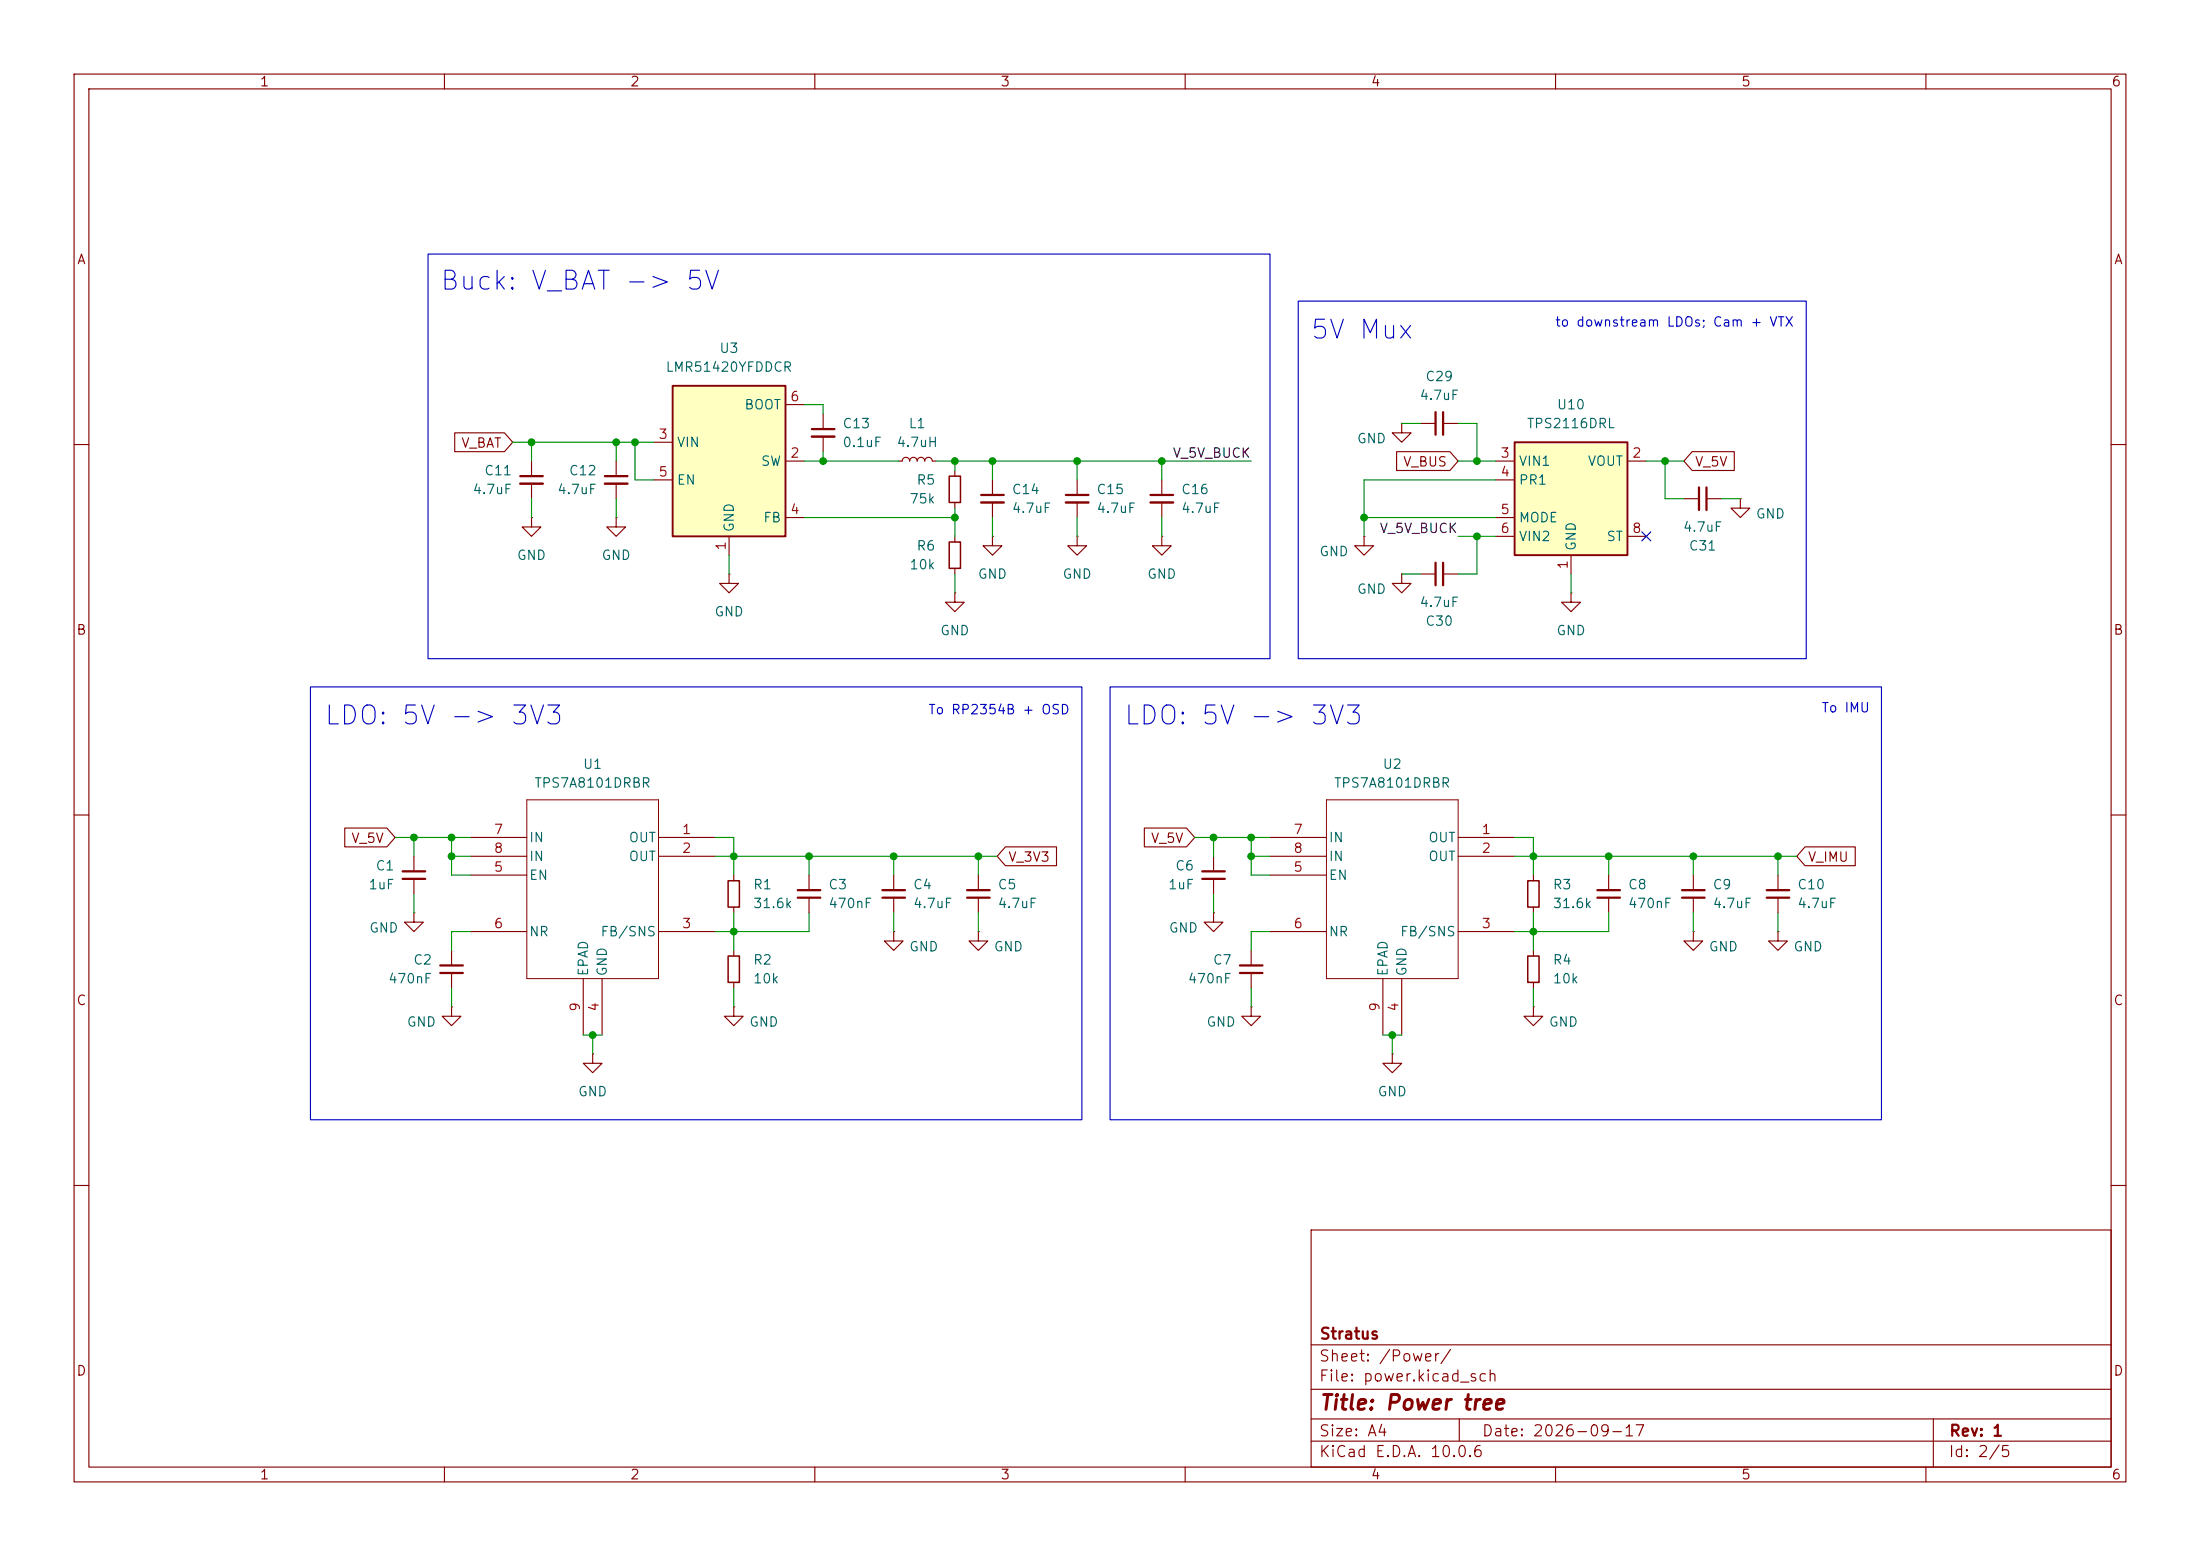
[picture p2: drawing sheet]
<svg xmlns="http://www.w3.org/2000/svg" width="297mm" height="210mm" viewBox="0 0 297 210" stroke-linecap="round" stroke-linejoin="round" font-family="sans-serif">
<g fill="none" stroke="#840000" stroke-width=".15">
<path d="M10 10h277v190h-277zM12 12h273v186h-273zM60 10v2M110 10v2M160 10v2M210 10v2M260 10v2M10 60h2M121.3 62.2h.5a.51 .51 0 0 1 .5-.5 .51 .51 0 0 1 .5 .5 .51 .51 0 0 1 .5-.5 .51 .51 0 0 1 .5 .5 .51 .51 0 0 1 .5-.5 .51 .51 0 0 1 .5 .5 .51 .51 0 0 1 .5-.5 .51 .51 0 0 1 .6 .5h.5M285 60h2M10 110h2M55.9 115.6v2"/>
<path d="M55.9 118.6v2.1M217.2 118.1v2M228.6 118.1v2M240 118.1v2M285 110h2M168.9 135.9v1.3h1.3l-1.3 1.2-1.3-1.2h1.3M168.9 135.9h.1M168.9 128.3v2M168.9 131.3v2.1M217.2 121.2v2M228.6 121.2v2M240 121.2v2"/>
<path d="M10 160h2M177 166h108v32h-108zM285 160h2M60 198v2M110 198v2M160 198v2M177 194.5h108M177 191.5h108M177 187.5h108M177 181.5h108M197 191.5v3M210 198v2"/>
<path d="M260 198v2M261 191.5v6.5"/>
</g>
<path d="M54.4 117.6h3M54.4 118.6h3M167.4 130.3h3M167.4 131.3h3M215.6 120.1h3.1M215.6 121.2h3.1M227.1 120.1h3M227.1 121.2h3M238.5 120.1h3.1M238.5 121.2h3.1" fill="none" stroke="#840000" stroke-width=".3"/>
<path d="M204.5 59.7h15.2v15.2h-15.2z" fill="#ffffc2"/>
<path d="M204.5 59.7h15.2v15.2h-15.2z" fill="none" stroke="#840000" stroke-width=".25"/>
<g fill="none" stroke="#840000" stroke-width=".15">
<path d="M111.1 55.9v2M111.1 58.9v2.1M71.8 69.9v1.2h1.2l-1.2 1.3-1.3-1.3h1.3M71.8 69.9h.1M71.8 62.2v2.1M71.8 65.3v2M83.2 69.9v1.2h1.3l-1.3 1.3-1.3-1.3h1.3M83.2 69.9h.1M83.2 62.2v2.1M83.2 65.3v2M184.1 72.4v1.3h1.3l-1.3 1.2-1.2-1.2h1.2M184.1 72.4h.1"/>
<path d="M189.2 77.5v1.2h1.3l-1.3 1.3-1.2-1.3h1.2M189.2 77.5h.1M191.8 77.5h2M194.8 77.5h2M201.9 62.2h2.6M201.9 64.8h2.6M201.9 69.9h2.6M201.9 72.4h2.6M212.1 74.9v2.6M219.7 62.2h2.5M219.7 72.4h2.5M227.3 67.3h2.1"/>
<path d="M230.4 67.3h2M234.9 67.3v1.3h-1.2l1.2 1.3 1.3-1.3h-1.3M234.9 67.3h.1M212.1 80v1.3h1.3l-1.3 1.3-1.3-1.3h1.3M212.1 80h.1M55.9 123.2v1.3h1.2l-1.2 1.2-1.3-1.2h1.3M55.9 123.2h.1M61 135.9v1.3h1.2l-1.2 1.2-1.3-1.2h1.3M61 135.9h.1M61 128.3v2M61 131.3v2.1"/>
</g>
<path d="M109.6 57.9h3M70.2 64.3h3.1M81.7 64.3h3M193.8 75.9v3.1M194.8 75.9v3.1M229.4 65.8v3M230.4 65.8v3M59.4 130.3h3.1M59.4 131.3h3.1" fill="none" stroke="#840000" stroke-width=".3"/>
<path d="M109.6 58.9h3M70.2 65.3h3.1M81.7 65.3h3" fill="none" stroke="#840000" stroke-width=".33"/>
<path d="M90.8 52.1h15.2v20.3h-15.2z" fill="#ffffc2"/>
<path d="M90.8 52.1h15.2v20.3h-15.2z" fill="none" stroke="#840000" stroke-width=".25"/>
<g fill="none" stroke="#840000" stroke-width=".15">
<path d="M61.4 58.4h6.7l1.1 1.3-1.1 1.3h-6.7zM88.3 59.7h2.5M106 54.6h2.6M189.2 57.2v1.2h1.3l-1.3 1.3-1.2-1.3h1.2M189.2 57.2h.1M191.8 57.2h2M194.8 57.2h2M88.3 64.8h2.5M98.4 77.5v1.2h1.3l-1.3 1.3-1.2-1.3h1.2M98.4 77.5h.1M98.4 72.4v2.5M106 62.2h2.6"/>
<path d="M106 69.9h2.6M128.9 63.5v.8M128.9 67.8v.8M128.9 72.4v.8M128.9 76.7v.8M134 72.4v1.3h1.3l-1.3 1.2-1.3-1.2h1.3M134 72.4h.1M134 64.8v2M134 67.8v2.1M145.4 72.4v1.3h1.3l-1.3 1.2-1.3-1.2h1.3M145.4 72.4h.1M145.4 64.8v2"/>
<path d="M145.4 67.8v2.1M156.8 72.4v1.3h1.3l-1.3 1.2-1.2-1.2h1.2M156.8 72.4h.1M156.8 64.8v2M156.8 67.8v2.1M188.5 61h7.2l1.1 1.2-1.1 1.3h-7.2zM228.4 61h5.7v2.5h-5.7l-1.1-1.3zM128.9 80v1.3h1.3l-1.3 1.3-1.3-1.3h1.3M128.9 80h.1M46.5 111.8h5.7l1.1 1.2-1.1 1.3h-5.7zM63.5 113h7.6M63.5 115.6h7.6"/>
<path d="M63.5 118.1h7.6M88.9 113h7.6M88.9 115.6h7.6M99.1 118.1v.8M109.2 118.1v2M120.6 118.1v2M132.1 118.1v2M135.7 114.3h6.9v2.5h-6.9l-1.1-1.2zM154.5 111.8h5.7l1.1 1.2-1.1 1.3h-5.7zM163.8 115.6v2M163.8 118.6v2.1M171.4 113h7.7"/>
<path d="M171.4 115.6h7.7M171.4 118.1h7.7M196.8 113h7.7M196.8 115.6h7.7M207 118.1v.8M243.7 114.3h6.8v2.5h-6.8l-1.1-1.2zM63.5 125.7h7.6M78.7 132.1v7.6M81.3 132.1v7.6M88.9 125.7h7.6M99.1 135.9v1.3h-1.3l1.3 1.2 1.2-1.2h-1.2M99.1 135.9h.1"/>
<path d="M99.1 122.4v.8M99.1 128.3v.7M99.1 132.6v.8M109.2 121.2v2M120.6 125.7v1.3h-1.2l1.2 1.3 1.3-1.3h-1.3M120.6 125.7h.1M120.6 121.2v2M132.1 125.7v1.3h-1.3l1.3 1.3 1.2-1.3h-1.2M132.1 125.7h.1M132.1 121.2v2M163.8 123.2v1.3h1.3l-1.3 1.2-1.2-1.2h1.2M163.8 123.2h.1"/>
<path d="M171.4 125.7h7.7M186.7 132.1v7.6M189.2 132.1v7.6M196.8 125.7h7.7M207 135.9v1.3h-1.3l1.3 1.2 1.3-1.2h-1.3M207 135.9h.1M207 122.4v.8M207 128.3v.7M207 132.6v.8M228.6 125.7v1.3h-1.3l1.3 1.3 1.3-1.3h-1.3M228.6 125.7h.1M240 125.7v1.3h-1.2l1.2 1.3 1.3-1.3h-1.3"/>
<path d="M240 125.7h.1M80 142.2v1.3h1.3l-1.3 1.3-1.3-1.3h1.3M80 142.2h.1M188 142.2v1.3h1.2l-1.2 1.3-1.3-1.3h1.3M188 142.2h.1"/>
</g>
<path d="M128.1 73.2h1.6v3.5h-1.6zM128.1 64.3h1.6v3.5h-1.6zM98.3 118.9h1.5v3.5h-1.5zM206.2 118.9h1.6v3.5h-1.6zM98.3 129h1.5v3.6h-1.5zM206.2 129h1.6v3.6h-1.6z" fill="none" stroke="#840000" stroke-width=".2"/>
<g fill="none" stroke="#840000" stroke-width=".3">
<path d="M193.8 55.6v3.1M194.8 55.6v3.1M132.5 66.8h3M143.9 66.8h3M155.3 66.8h3.1M162.3 117.6h3.1M162.3 118.6h3.1M107.7 120.1h3M107.7 121.2h3M119.1 120.1h3.1M119.1 121.2h3.1M130.6 120.1h3"/>
<path d="M130.6 121.2h3"/>
</g>
<path d="M132.5 67.8h3M143.9 67.8h3M155.3 67.8h3.1" fill="none" stroke="#840000" stroke-width=".33"/>
<path d="M71.1 108h17.8v24.1h-17.8zM179.1 108h17.7v24.1h-17.7z" fill="none" stroke="#840000" stroke-width=".14"/>
<g fill="none" stroke="#009600" stroke-width=".15">
<path d="M69.2 59.7h19.1M71.8 59.7v2.5M83.2 59.7v2.5M85.7 59.7v5.1h2.6M108.6 54.6h2.5v1.3M189.2 57.2h2.6M196.8 57.2h2.6v5M71.8 67.3v2.6M83.2 67.3v2.6M98.4 74.9v2.6M108.6 62.2h12.7M108.6 69.9h20.3"/>
<path d="M111.1 61v1.2M126.4 62.2h42.5M128.9 62.2v1.3M128.9 68.6v3.8M128.9 77.5v2.5M134 62.2v2.6M134 69.9v2.5M145.4 62.2v2.6M145.4 69.9v2.5M156.8 62.2v2.6M156.8 69.9v2.5M184.1 69.9h17.8"/>
<path d="M189.2 77.5h2.6M196.8 62.2h5.1M196.8 72.4h5.1M199.4 72.4v5.1h-2.6M201.9 64.8h-17.8v7.6M212.1 77.5v2.5M222.2 62.2h5.1M224.8 62.2v5.1h2.5M232.4 67.3h2.5M53.3 113h10.2M55.9 113v2.6M61 115.6h2.5"/>
<path d="M61 113v5.1h2.5M96.5 115.6h38.1M96.5 113h2.6v5.1M109.2 115.6v2.5M120.6 115.6v2.5M132.1 115.6v2.5M161.3 113h10.1M163.8 113v2.6M168.9 115.6h2.5M168.9 113v5.1h2.5M204.5 115.6h38.1M204.5 113h2.5v5.1"/>
<path d="M217.2 115.6v2.5M228.6 115.6v2.5M240 115.6v2.5M55.9 120.7v2.5M61 133.4v2.5M63.5 125.7h-2.5v2.6M78.7 139.7h2.6M80 139.7v2.5M99.1 123.2v5.1M99.1 133.4v2.5M109.2 123.2v2.5h-12.7M120.6 123.2v2.5"/>
<path d="M132.1 123.2v2.5M163.8 120.7v2.5M168.9 133.4v2.5M171.4 125.7h-2.5v2.6M186.7 139.7h2.5M188 139.7v2.5M207 123.2v5.1M207 133.4v2.5M217.2 123.2v2.5h-12.7M228.6 123.2v2.5M240 123.2v2.5"/>
</g>
<path d="M221.6 71.8l1.3 1.2M222.9 71.8l-1.3 1.2" fill="none" stroke="#000084" stroke-width=".15"/>
<path d="M57.8 34.3h113.6v54.6h-113.6zM175.3 40.6h68.5v48.3h-68.5zM41.9 92.7h104.1v58.4h-104.1zM149.9 92.7h104.1v58.4h-104.1z" fill="none" stroke="#0000c2" stroke-width=".15"/>
<g fill="#009600" stroke="#009600" stroke-width=".14">
<circle cx="71.8" cy="59.7" r=".46"/>
<circle cx="85.7" cy="59.7" r=".46"/>
<circle cx="83.2" cy="59.7" r=".46"/>
<circle cx="224.8" cy="62.2" r=".46"/>
<circle cx="184.1" cy="69.9" r=".46"/>
<circle cx="199.4" cy="72.4" r=".46"/>
<circle cx="199.4" cy="62.2" r=".46"/>
<circle cx="132.1" cy="115.6" r=".46"/>
<circle cx="120.6" cy="115.6" r=".46"/>
<circle cx="109.2" cy="115.6" r=".46"/>
<circle cx="99.1" cy="125.7" r=".46"/>
<circle cx="99.1" cy="115.6" r=".46"/>
<circle cx="228.6" cy="115.6" r=".46"/>
<circle cx="207" cy="115.6" r=".46"/>
<circle cx="240" cy="115.6" r=".46"/>
<circle cx="207" cy="125.7" r=".46"/>
<circle cx="217.2" cy="115.6" r=".46"/>
<circle cx="145.4" cy="62.2" r=".46"/>
<circle cx="156.8" cy="62.2" r=".46"/>
<circle cx="134" cy="62.2" r=".46"/>
<circle cx="128.9" cy="69.9" r=".46"/>
<circle cx="128.9" cy="62.2" r=".46"/>
<circle cx="111.1" cy="62.2" r=".46"/>
<circle cx="188" cy="139.7" r=".46"/>
<circle cx="168.9" cy="115.6" r=".46"/>
<circle cx="168.9" cy="113" r=".46"/>
<circle cx="163.8" cy="113" r=".46"/>
<circle cx="61" cy="113" r=".46"/>
<circle cx="55.9" cy="113" r=".46"/>
<circle cx="61" cy="115.6" r=".46"/>
<circle cx="80" cy="139.7" r=".46"/>
</g>
<g font-size="2.5" fill="#0000c2">
<text x="59.2" y="39.8">Buck: V_BAT -&gt; 5V</text>
<text x="176.7" y="46.4">5V Mux</text>
<text x="43.6" y="98.5">LDO: 5V -&gt; 3V3</text>
<text x="151.6" y="98.5">LDO: 5V -&gt; 3V3</text>
</g>
<text font-size="2" fill="#840000" x="178" y="190.8">Title: Power tree</text>
<g font-size="1.5" fill="#840000">
<text x="178" y="184.1">Sheet: /Power/</text>
<text x="178" y="181.1">Stratus</text>
<text x="178" y="186.8">File: power.kicad_sch</text>
<text x="178" y="197">KiCad E.D.A. 10.0.6</text>
<text x="178" y="194.2">Size: A4</text>
<text x="200" y="194.2">Date: 2026-09-17</text>
<text x="263" y="197">Id: 2/5</text>
<text x="263" y="194.2">Rev: 1</text>
</g>
<g font-size="1.3" fill="#840000">
<text x="35" y="12">1</text>
<text x="85" y="12">2</text>
<text x="135" y="12">3</text>
<text x="185" y="12">4</text>
<text x="235" y="12">5</text>
<text x="285" y="12">6</text>
<text x="10.3" y="36">A</text>
<text x="285.3" y="36">A</text>
<text x="62.2" y="60.7">V_BAT</text>
<text x="189.3" y="63.3">V_BUS</text>
<text x="228.7" y="63.3">V_5V</text>
<text x="10.2" y="86">B</text>
<text x="285.2" y="86">B</text>
<text x="47.3" y="114.1">V_5V</text>
<text x="136" y="116.6">V_3V3</text>
<text x="155.3" y="114.1">V_5V</text>
<text x="244" y="116.6">V_IMU</text>
<text x="10.2" y="136">C</text>
<text x="285.2" y="136">C</text>
<text x="10.2" y="186">D</text>
<text x="285.2" y="186">D</text>
<text x="35" y="200">1</text>
<text x="85" y="200">2</text>
<text x="135" y="200">3</text>
<text x="185" y="200">4</text>
<text x="235" y="200">5</text>
<text x="285" y="200">6</text>
</g>
<g font-size="1.3" fill="#006464">
<text x="97" y="48">U3</text>
<text x="89.8" y="50.5">LMR51420YFDDCR</text>
<text x="192.3" y="51.8">C29</text>
<text x="100.4" y="55.6">BOOT</text>
<text x="113.6" y="58.1">C13</text>
<text x="122.6" y="58.1">L1</text>
<text x="191.6" y="54.3">4.7uF</text>
<text x="206" y="58.1">TPS2116DRL</text>
<text x="210.1" y="55.6">U10</text>
<text x="65.3" y="64.5">C11</text>
<text x="76.7" y="64.5">C12</text>
<text x="91.3" y="60.7">VIN</text>
<text x="91.3" y="65.7">EN</text>
<text x="102.6" y="63.2">SW</text>
<text x="113.6" y="60.7">0.1uF</text>
<text x="120.9" y="60.7">4.7uH</text>
<text x="123.6" y="65.7">R5</text>
<text x="183.1" y="60.1">GND</text>
<text x="205" y="63.2">VIN1</text>
<text x="205" y="65.7">PR1</text>
<text x="214.3" y="63.2">VOUT</text>
<text x="63.7" y="67">4.7uF</text>
<text x="75.1" y="67">4.7uF</text>
<text x="99.4" y="71.9" transform="rotate(-90 99.4 71.9)">GND</text>
<text x="103" y="70.8">FB</text>
<text x="122.7" y="68.3">75k</text>
<text x="136.5" y="67">C14</text>
<text x="136.5" y="69.5">4.7uF</text>
<text x="147.9" y="67">C15</text>
<text x="147.9" y="69.5">4.7uF</text>
<text x="159.4" y="67">C16</text>
<text x="159.4" y="69.5">4.7uF</text>
<text x="205" y="70.8">MODE</text>
<text x="237" y="70.3">GND</text>
<text x="69.7" y="75.9">GND</text>
<text x="81.1" y="75.9">GND</text>
<text x="122.7" y="77.2">10k</text>
<text x="123.6" y="74.6">R6</text>
<text x="178" y="75.4">GND</text>
<text x="205" y="73.4">VIN2</text>
<text x="213.1" y="74.4" transform="rotate(-90 213.1 74.4)">GND</text>
<text x="216.8" y="73.4">ST</text>
<text x="227.1" y="72.1">4.7uF</text>
<text x="227.9" y="74.6">C31</text>
<text x="96.4" y="83.5">GND</text>
<text x="131.9" y="78.4">GND</text>
<text x="143.4" y="78.4">GND</text>
<text x="154.8" y="78.4">GND</text>
<text x="183.1" y="80.5">GND</text>
<text x="191.6" y="82.2">4.7uF</text>
<text x="126.8" y="86.1">GND</text>
<text x="192.3" y="84.8">C30</text>
<text x="210" y="86.1">GND</text>
<text x="72.1" y="106.6">TPS7A8101DRBR</text>
<text x="78.6" y="104.1">U1</text>
<text x="180" y="106.6">TPS7A8101DRBR</text>
<text x="186.6" y="104.1">U2</text>
<text x="71.3" y="114">IN</text>
<text x="84.8" y="114">OUT</text>
<text x="179.3" y="114">IN</text>
<text x="192.7" y="114">OUT</text>
<text x="50.6" y="117.8">C1</text>
<text x="71.3" y="119.1">EN</text>
<text x="71.3" y="116.5">IN</text>
<text x="84.8" y="116.5">OUT</text>
<text x="158.6" y="117.8">C6</text>
<text x="179.3" y="119.1">EN</text>
<text x="179.3" y="116.5">IN</text>
<text x="192.7" y="116.5">OUT</text>
<text x="49.7" y="120.3">1uF</text>
<text x="101.6" y="120.3">R1</text>
<text x="101.6" y="122.9">31.6k</text>
<text x="111.7" y="120.3">C3</text>
<text x="111.7" y="122.9">470nF</text>
<text x="123.2" y="120.3">C4</text>
<text x="123.2" y="122.9">4.7uF</text>
<text x="134.6" y="120.3">C5</text>
<text x="134.6" y="122.9">4.7uF</text>
<text x="157.6" y="120.3">1uF</text>
<text x="209.5" y="120.3">R3</text>
<text x="209.5" y="122.9">31.6k</text>
<text x="219.7" y="120.3">C8</text>
<text x="219.7" y="122.9">470nF</text>
<text x="231.1" y="120.3">C9</text>
<text x="231.1" y="122.9">4.7uF</text>
<text x="242.6" y="120.3">C10</text>
<text x="242.6" y="122.9">4.7uF</text>
<text x="49.8" y="126.2">GND</text>
<text x="55.7" y="130.5">C2</text>
<text x="71.3" y="126.7">NR</text>
<text x="79.7" y="131.9" transform="rotate(-90 79.7 131.9)">EPAD</text>
<text x="81" y="126.7">FB/SNS</text>
<text x="82.2" y="131.9" transform="rotate(-90 82.2 131.9)">GND</text>
<text x="101.6" y="130.5">R2</text>
<text x="122.7" y="128.7">GND</text>
<text x="134.1" y="128.7">GND</text>
<text x="157.7" y="126.2">GND</text>
<text x="163.7" y="130.5">C7</text>
<text x="179.3" y="126.7">NR</text>
<text x="187.7" y="131.9" transform="rotate(-90 187.7 131.9)">EPAD</text>
<text x="188.9" y="126.7">FB/SNS</text>
<text x="190.2" y="131.9" transform="rotate(-90 190.2 131.9)">GND</text>
<text x="209.5" y="130.5">R4</text>
<text x="230.6" y="128.7">GND</text>
<text x="242" y="128.7">GND</text>
<text x="52.3" y="133">470nF</text>
<text x="101.6" y="133">10k</text>
<text x="160.3" y="133">470nF</text>
<text x="209.5" y="133">10k</text>
<text x="54.8" y="138.9">GND</text>
<text x="101.1" y="138.9">GND</text>
<text x="162.8" y="138.9">GND</text>
<text x="209" y="138.9">GND</text>
<text x="77.9" y="148.3">GND</text>
<text x="185.9" y="148.3">GND</text>
</g>
<g font-size="1.3" fill="#0000c2">
<text x="209.8" y="44.4">to downstream LDOs; Cam + VTX</text>
<text x="125.2" y="96.7">To RP2354B + OSD</text>
<text x="245.8" y="96.5">To IMU</text>
</g>
<g font-size="1.3" fill="#a90000">
<text x="88.8" y="59.6">3</text>
<text x="106.6" y="54.5">6</text>
<text x="88.8" y="64.6">5</text>
<text x="106.6" y="62.1">2</text>
<text x="202.5" y="62.1">3</text>
<text x="202.5" y="64.6">4</text>
<text x="220.2" y="62.1">2</text>
<text x="106.6" y="69.7">4</text>
<text x="202.5" y="69.7">5</text>
<text x="98.3" y="74.4" transform="rotate(-90 98.3 74.4)">1</text>
<text x="202.5" y="72.3">6</text>
<text x="212" y="76.9" transform="rotate(-90 212 76.9)">1</text>
<text x="220.2" y="72.3">8</text>
<text x="66.6" y="112.9">7</text>
<text x="92" y="112.9">1</text>
<text x="174.5" y="112.9">7</text>
<text x="199.9" y="112.9">1</text>
<text x="66.6" y="118">5</text>
<text x="66.6" y="115.4">8</text>
<text x="92" y="115.4">2</text>
<text x="174.5" y="118">5</text>
<text x="174.5" y="115.4">8</text>
<text x="199.9" y="115.4">2</text>
<text x="66.6" y="125.6">6</text>
<text x="92" y="125.6">3</text>
<text x="174.5" y="125.6">6</text>
<text x="199.9" y="125.6">3</text>
<text x="78.6" y="136.6" transform="rotate(-90 78.6 136.6)">9</text>
<text x="81.1" y="136.6" transform="rotate(-90 81.1 136.6)">4</text>
<text x="186.6" y="136.6" transform="rotate(-90 186.6 136.6)">9</text>
<text x="189.1" y="136.6" transform="rotate(-90 189.1 136.6)">4</text>
</g>
<g font-size="1.3" fill="#0f0f0f">
<text x="158.2" y="62.1">V_5V_BUCK</text>
<text x="186.2" y="72.3">V_5V_BUCK</text>
</g>
</svg>
